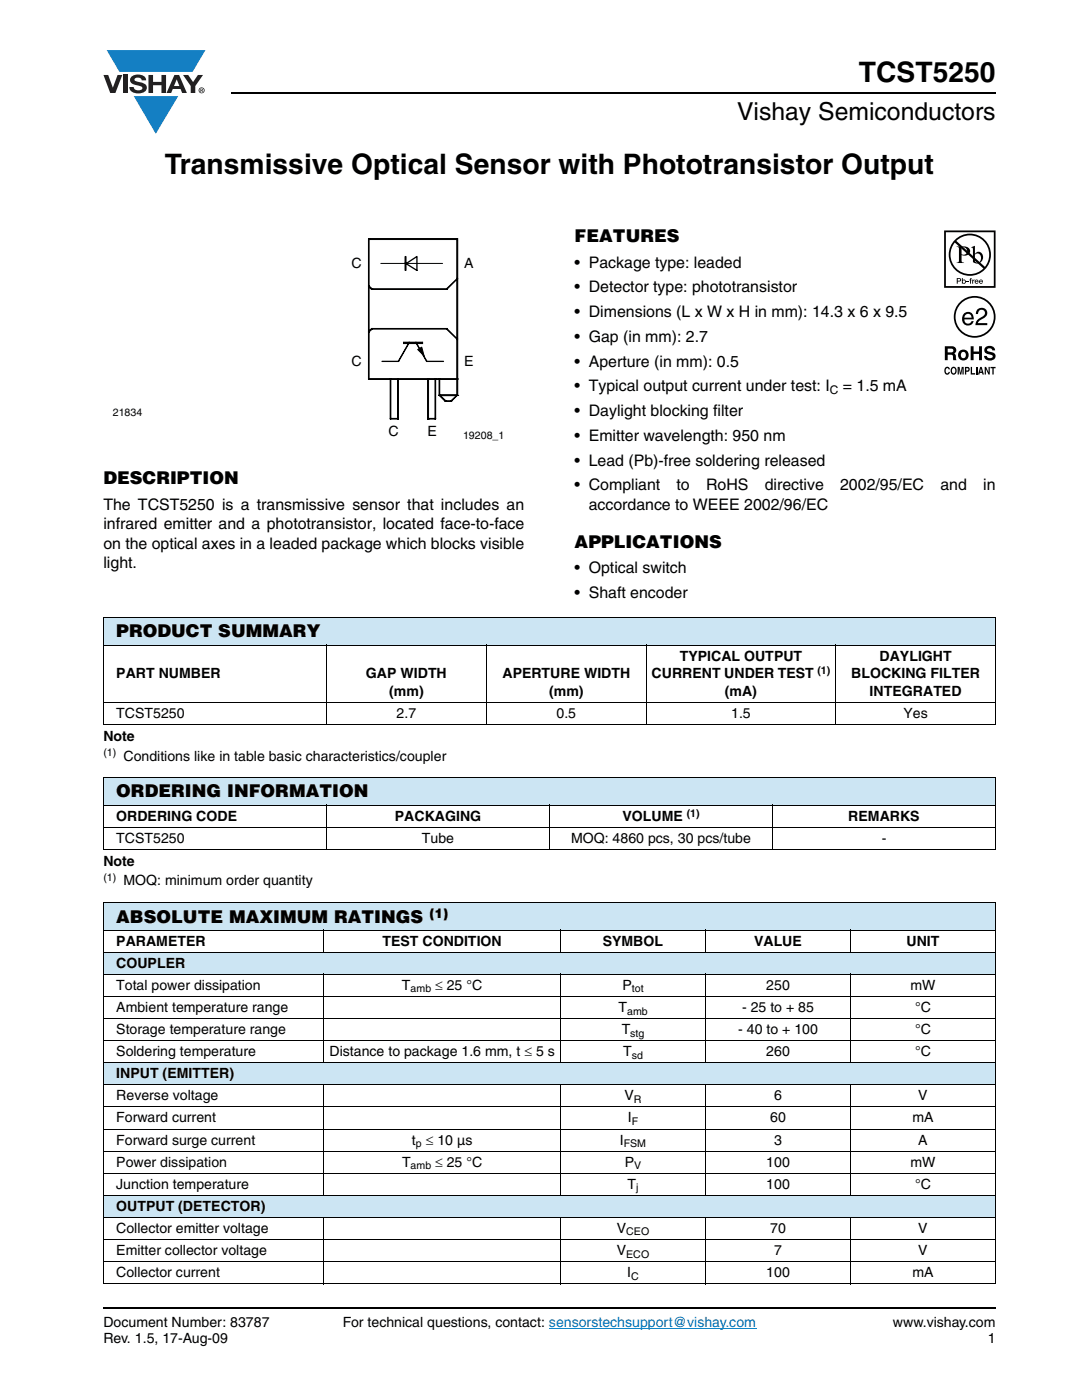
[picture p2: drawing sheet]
<svg xmlns="http://www.w3.org/2000/svg" width="216mm" height="279mm" viewBox="0 0 216 279" stroke-linecap="round" stroke-linejoin="round" font-family="sans-serif">
<g fill="#147fc3">
<path d="M21.3 10h19.7l-2.6 4.4h-3.8h-10.8z"/>
<path d="M26.7 19.2h8.9l-4.5 7.5z"/>
</g>
<g fill="#231f20">
<path d="M20.6 15h1l.9 2.5 1-2.5h.9l-1.4 3.6h-1z"/>
<path d="M24.6 15h.9v3.6h-.9z"/>
<path d="M26.3 15.3a2.1 2.1 0 0 1 2.8 .3l.1 .4h-.9a.79 .79 0 0 0-.7-.5 .79 .79 0 0 0-.8 .4l.3 .3 1 .2a1.08 1.08 0 0 1 1.2 1.1 1.08 1.08 0 0 1-1.1 1.1 1.73 1.73 0 0 1-2.4-1.2h.9a.96 .96 0 0 0 .8 .6 .96 .96 0 0 0 .9-.4 1.31 1.31 0 0 0-1.2-.6 1.03 1.03 0 0 1-1.1-.6 1.03 1.03 0 0 1 .2-1.1z"/>
<path d="M29.6 15h.9v1.3h1.7v-1.3h.9v3.6h-.9v-1.6h-1.7v1.6h-.9z"/>
<path d="M36.5 15h1.1l.9 1.4 1-1.4h1l-1.5 2.2v1.4h-.9v-1.4z"/>
<path d="M35.3 15.8l.5 1.4h-1.1zM34.8 15l-1.6 3.6h1l.3-.8h1.5l.3 .8h1l-1.6-3.6z"/>
<path d="M39.8 18a.46 .46 0 0 1 .9 0 .46 .46 0 0 1-.9 0zM39.6 18a.6 .6 0 0 0 1.2 0 .6 .6 0 0 0-1.2 0z"/>
<path d="M40.1 17.8h.2v.2h-.2zM40 17.7v.7h.1v-.3l.4 .3-.2-.3 .2-.2-.1-.2z"/>
</g>
<path d="M109.5 265.1h41.4" fill="none" stroke="#007ec4" stroke-width=".2"/>
<path d="M46.1 18.6h152.5M20.6 261h178" fill="none" stroke="#000" stroke-width=".36"/>
<path d="M70.1 47.5h30.5v40.5h-30.5z" fill="#fff"/>
<g fill="none" stroke="#000" stroke-width=".2">
<path d="M73.5 47.8h.2v27.8h-.2zM73.5 57h.2l-.2 .2zM73.5 47.7h.2M73.5 47.7h.1M73.5 57.1h.1M73.6 47.6v.2zM73.6 47.6v.2M73.7 47.6h17.4v.2h-17.4zM73.7 57.1l.5 .5-.1 .1-.5-.5zM73.7 47.7h.1M74.1 57.6l.1 .2zM74.1 57.6v.2"/>
<path d="M74.2 57.7v.1M74.2 57.8h.1M74.2 57.7h.1M74.3 57.6h14.8v.2h-14.8zM80.8 51.2h.2v2.8h-.2zM80.9 51.2v2.8M89.1 57.6l.1 .2zM89.1 57.7h.1M89.2 57.6l2-1.9-2 2zM89.2 57.6v.2zM89.2 57.6v.2M91.1 47.8h.2v27.8h-.2z"/>
<path d="M91.2 55.5l.1 .2zM91.2 47.6l.1 .1zM91.2 47.6l.1 .1-.1 .1zM91.2 55.6h.1M91.3 47.7h.1M73.5 66.2l.2 .1zM73.5 75.6l.2 .1zM73.5 75.6h.2M73.6 66.1l.5-.5 .1 .2-.5 .4zM73.6 75.6v.1M73.7 75.6h17.4v.1h-17.4zM74.1 65.6l.1 .1z"/>
<path d="M74.1 65.6v.1M74.2 65.6h.1M74.3 65.6h14.8v.1h-14.8zM77.9 75.7h.1v7.8h-.1zM77.9 75.6h.1zM79.3 75.7h.2v7.8h-.2zM79.3 75.6h.2zM81.6 68.3l-2.1 3.8zM83 68.3l2.1 3.8zM83.3 69.8l.9-.5 .4 1.7zM85.3 75.7h.2v7.8h-.2zM85.4 75.6h.1z"/>
<path d="M85.4 75.6h.1M86.8 75.7h.1v7.8h-.1zM86.8 75.6h.1zM87.6 75.7h.1v3.1h-.1zM87.6 75.6h.1zM87.6 78.9h.1M87.7 78.9h.1M87.7 75.6h.1M87.7 79l.1-.1 1.1 1-.1 .1zM87.7 78.8l-.1 .1M87.7 78.8h.1M87.7 78.8v.1"/>
<path d="M87.7 78.8h3.4v.2h-3.4zM88.8 80l.1 .1zM89 80h1v.1h-1zM89 80l-.2 .1zM89.1 65.6h.1l-.1 .1zM89.2 65.6v.1zM89.2 65.6l1.9 2.1-1.9-1.9zM89.2 65.6v.1M90 80l.1 .1zM90 79.9l1.2-.9-1.1 1zM90.1 80v.1M91.1 75.7h.2v3.1h-.2z"/>
<path d="M91.1 75.6h.2M91.2 67.7h.1l-.1 .1zM91.2 75.6h.1h-.1M91.2 75.6h.1M91.2 78.8l.1 .1-.1 .1zM91.2 75.6v.1M91.2 75.7h.1M91.2 75.6h.1l-.1 .1M91.2 75.6h.1l-.1 .1zM91.2 78.9h.1M91.3 67.7h.1M91.3 75.6v.1"/>
<path d="M91.3 78.8v.1M91.3 78.9h.1M77.9 83.5v.1zM77.9 83.6h.1zM78 83.5h1.3v.1h-1.3zM79.4 83.5l.1 .1zM79.4 83.5v.1M85.3 83.6h.2zM85.4 83.5h.1M85.4 83.5v.1M85.4 83.6h.1M85.5 83.5h1.3v.1h-1.3z"/>
<path d="M86.8 83.6h.1zM86.9 83.5v.1zM86.9 83.5v.1M88.8 80h.2"/>
</g>
<g fill="#000">
<path d="M83.3 69.8l.9-.5 .4 1.7z"/>
<path d="M81.6 68.3l-2.1 3.8z" fill-rule="evenodd"/>
<path d="M83 68.3l2.1 3.8z" fill-rule="evenodd"/>
<path d="M80.4 68.2h4v.5l-.2-.1v-.3h.2h-3.8v.2h3.8l-.2 .1 .2 .1h-4z" fill-rule="evenodd"/>
</g>
<path d="M80.6 68.4h3.8" fill="none" stroke="#000" stroke-width=".34"/>
<path d="M81 52.6l2.2-1.4v2.8z" fill="#fff"/>
<path d="M80.8 52.5h.1M81 51.2v2.8M81 52.6l2.2-1.4v2.8zM76.2 72.1h3.3M85.1 72.1h3.4" fill="none" stroke="#000" stroke-width=".26"/>
<path d="M76 52.6h12.3" fill="none" stroke="#000" stroke-width=".2"/>
<g fill="#fff">
<path d="M21.8 48.9h43.2v38.8h-43.2z"/>
<path d="M188.4 46h10.2v28.8h-10.2z"/>
</g>
<g fill="#000">
<path d="M192.9 56.1h.4v.2h-.4zM193.6 55.5h.3l-.2 .2 .2 .1v.1h-.2v.7h-.1v-.7h-.2zM194 55.8h.2v.2l.3-.2v.2h-.3v.6h-.2zM188.6 73.4l.4-.2 .3 .1 .2 .4-.6-.2a.66 .66 0 0 0 .1 1l.3-.3h.2a.54 .54 0 0 1-.4 .6 .54 .54 0 0 1-.6-.5zM191.1 73.2h.4l.2 1.2 .2-1.2h.4v1.5h-.3v-1.2l-.2 1.2h-.2l-.3-1.2v1.2h-.2zM193.7 73.2h.3v1.3h.6v.2h-.9zM193.7 69.1h.6v1.1h1.1v-1.1h.5v2.8h-.5v-1.3h-1.1v1.3h-.6zM195 61.7a1.13 1.13 0 0 1 1.9 .3 1.13 1.13 0 0 1-.8 1.6 1.39 1.39 0 0 0-1 .9h1.9v.4h-2.4a2.07 2.07 0 0 1 1.6-1.8 .69 .69 0 0 0 0-1.2 .69 .69 0 0 0-1 .5v.3h-.5zM194.7 73.2h.3v1.5h-.3zM196.7 69.2a1.15 1.15 0 0 1 1.9 .7h-.6v-.1a.68 .68 0 0 0-1-.2v.4l.2 .1a1.29 1.29 0 0 1 1.5 .9 1.17 1.17 0 0 1-1.2 1 1.17 1.17 0 0 1-1.1-1h.5l.1 .2a.67 .67 0 0 0 1.1-.1l-.3-.3-.5-.1a.82 .82 0 0 1-.9-.5 .82 .82 0 0 1 .3-1zM196.5 73.2h.3l.5 1.1v-1.1h.2v1.5h-.3l-.5-1v1h-.2zM197.6 73.2h1.1v.3h-.4v1.2h-.3v-1.2h-.4z"/>
<path d="M190.8 48.1a3.9 3.9 0 0 1 5.3-.1 3.9 3.9 0 0 1 .4 5.3zM190.5 48.4l5.7 5.2a3.9 3.9 0 0 1-5.3 .1 3.9 3.9 0 0 1-.4-5.3zM189.3 50.8a4.2 4.2 0 0 0 8.4 0 4.2 4.2 0 0 0-8.4 0z"/>
<path d="M191.1 55.7v.3h.4v-.3zM190.9 55.5l.7 .1 .2 .2-.2 .3-.5 .1v.4h-.2z"/>
<path d="M191.9 49.4v1.3a.75 .75 0 0 0 1.1-.6 .75 .75 0 0 0-1.1-.7zM190.9 49.2a2.81 2.81 0 0 1 2.4 .3 .97 .97 0 0 1 0 1.2 .97 .97 0 0 1-1.2 .3l-.2-.1v1.1v.2l.5 .3h-1.5l.3-.1 .1-.4v-2.3v-.3z"/>
<path d="M192.1 56.2a.26 .26 0 0 0 .5 0 .26 .26 0 0 0-.5 0zM191.9 55.5h.2v.4a.38 .38 0 0 1 .5 .1 .38 .38 0 0 1 0 .5 .38 .38 0 0 1-.5 0l-.2 .1z"/>
<path d="M194.5 50.8v1.4l.2 .1a.72 .72 0 0 0 .8 0 .72 .72 0 0 0 .3-.8 .72 .72 0 0 0-.4-.8 .72 .72 0 0 0-.9 .1zM193.8 49.4l.7-.3v1.6a.89 .89 0 0 1 1.1-.4 .89 .89 0 0 1 .6 1 1.23 1.23 0 0 1-.7 1.2 1.23 1.23 0 0 1-1.4-.2v-2.7z"/>
<path d="M194.7 56v.1h.4l-.2-.2zM194.7 55.8l.4 .1 .2 .4h-.6v.1h.5a.42 .42 0 0 1-.6 .1 .42 .42 0 0 1 .1-.7z"/>
<path d="M195.6 56l-.1 .1h.4l-.2-.2zM195.5 55.8l.5 .1 .1 .4h-.6l.1 .1h.5a.42 .42 0 0 1-.7 .1 .42 .42 0 0 1 .1-.7z"/>
<path d="M188.7 46.3h9.6v10.8h-9.6zM188.4 46v11.4h10.3v-11.4z"/>
<path d="M189.1 69.6v.7h.9a.39 .39 0 0 0 .1-.7zM188.5 69.1h1.4a.79 .79 0 0 1 .8 .4 .79 .79 0 0 1-.1 .9l-.2 .2a.98 .98 0 0 1 .4 1.1l.1 .2h-.7l-.2-1.1h-.9v1.1h-.6z"/>
<path d="M190.1 73.5a.64 .64 0 0 0 .2 1h.1a.64 .64 0 0 0-.1-1zM189.9 73.3l.2-.1a.56 .56 0 0 1 .7 .4 .82 .82 0 0 1-.5 1.2h-.2a.89 .89 0 0 1-.2-1.5z"/>
<path d="M190.7 63.2a3.8 3.8 0 0 1 7.6 0 3.8 3.8 0 0 1-7.6 0zM190.3 63.2a4.2 4.2 0 0 0 8.4 0 4.2 4.2 0 0 0-8.4 0z"/>
<path d="M192 70.3a.63 .63 0 0 0-.3 .8 .63 .63 0 0 0 .8 .3 .63 .63 0 0 0 .2-.8 .63 .63 0 0 0-.7-.3zM191.2 70.9a1.09 1.09 0 0 1 2.1 0 1.09 1.09 0 0 1-2.1 0z"/>
<path d="M192.8 73.5v.4l.4-.1v-.3zM192.5 73.2h.6a.5 .5 0 0 1 .4 .5 .5 .5 0 0 1-.4 .5h-.3v.5h-.3z"/>
<path d="M192.6 62.9l-.2 .5h1.5a.7 .7 0 0 0-.5-.7 .7 .7 0 0 0-.8 .2zM192.4 62.5a1.18 1.18 0 0 1 1.4-.1 1.18 1.18 0 0 1 .5 1.3h-1.9a.73 .73 0 0 0 .6 .9 .73 .73 0 0 0 .8-.5h.5a1.21 1.21 0 0 1-1.6 .8 1.21 1.21 0 0 1-.7-1.7z"/>
<path d="M195.7 73.6l-.1 .6h.3zM195.6 73.2h.3l.4 1.5h-.3v-.3h-.5l-.1 .3h-.3z"/>
</g>
<path d="M20.6 123.3h178v5.5h-178z" fill="#cce5f3"/>
<g fill="#fff">
<path d="M20.6 128.8h44.6v11.4h-44.6z"/>
<path d="M65.2 128.8h31.8v11.4h-31.8z"/>
<path d="M97 128.8h32v11.4h-32z"/>
<path d="M129 128.8h37.8v11.4h-37.8z"/>
<path d="M166.8 128.8h31.8v11.4h-31.8z"/>
</g>
<path d="M20.6 155.2h178v5.5h-178z" fill="#cce5f3"/>
<g fill="#fff">
<path d="M20.6 160.7h44.6v4.4h-44.6z"/>
<path d="M65.2 160.7h44.4v4.4h-44.4z"/>
<path d="M109.6 160.7h44.6v4.4h-44.6z"/>
<path d="M154.2 160.7h44.4v4.4h-44.4z"/>
</g>
<g fill="#cce5f3">
<path d="M20.6 180.1h178v5.5h-178z"/>
<path d="M20.6 190h178v4.4h-178z"/>
<path d="M20.6 212.1h178v4.4h-178z"/>
<path d="M20.6 238.5h178v4.5h-178z"/>
</g>
<g fill="none" stroke="#000" stroke-width=".2">
<path d="M20.6 123.3h178.1M20.6 128.8h178.1M20.6 123.3v21.2M65.2 128.7v16M97 128.7v16M129 128.7v16M166.8 128.7v16M198.6 123.3v21.2M20.6 140.2h178.1M20.6 144.6h178.1M20.6 155.2h178.1M20.6 155.3v14.1"/>
<path d="M198.6 155.3v14.1M20.6 160.7h178.1M20.6 165.1h178.1M20.6 169.5h178.1M65.2 160.6v9M109.6 160.6v9M154.2 160.6v9M20.6 180.1h178.1M20.6 185.6h178.1M20.6 190h178.1M20.6 194.4h178.1M20.6 198.9h178.1"/>
<path d="M20.6 180.2v75.9M64.6 185.5v4.6M64.6 194.4v17.8M111.9 185.5v4.6M111.9 194.4v17.8M140.8 185.5v4.6M140.8 194.4v17.8M169.7 185.5v4.6M169.7 194.4v17.8M198.6 180.2v75.9M20.6 203.3h178.1M20.6 207.7h178.1"/>
<path d="M20.6 212.1h178.1M20.6 216.5h178.1M64.6 216.4v22.2M111.9 216.4v22.2M140.8 216.4v22.2M169.7 216.4v22.2M20.6 220.9h178.1M20.6 225.3h178.1M20.6 229.7h178.1M20.6 234.1h178.1M20.6 238.5h178.1M20.6 243h178.1"/>
<path d="M20.6 247.4h178.1M20.6 251.8h178.1M20.6 256.2h178.1M64.6 242.9v13.4M111.9 242.9v13.4M140.8 242.9v13.4M169.7 242.9v13.4"/>
</g>
<g font-size="5.6">
<text x="171.4" y="16.4">TCST5250</text>
<text x="32.9" y="34.8">Transmissive Optical Sensor with Phototransistor Output</text>
</g>
<text font-size="4.9" x="147.1" y="24">Vishay Semiconductors</text>
<g font-size="3.5">
<text x="114.7" y="48.3">FEATURES</text>
<text x="20.6" y="96.7">DESCRIPTION</text>
<text x="114.7" y="109.4">APPLICATIONS</text>
<text x="23.2" y="127.2">PRODUCT SUMMARY</text>
<text x="23.2" y="159">ORDERING INFORMATION</text>
<text x="23.2" y="184.2">ABSOLUTE MAXIMUM RATINGS</text>
</g>
<g font-size="3.2">
<text x="114.7" y="53.4">• Package type: leaded</text>
<text x="114.7" y="58.3">• Detector type: phototransistor</text>
<text x="114.7" y="63.3">• Dimensions (L x W x H in mm): 14.3 x 6 x 9.5</text>
<text x="114.7" y="68.2">• Gap (in mm): 2.7</text>
<text x="114.7" y="73.2">• Aperture (in mm): 0.5</text>
<text x="114.7" y="78.1">• Typical output current under test: I</text>
<text x="114.7" y="83">• Daylight blocking filter</text>
<text x="168.2" y="78.1">= 1.5 mA</text>
<text x="114.7" y="88">• Emitter wavelength: 950 nm</text>
<text x="114.7" y="92.9">• Lead (Pb)-free soldering released</text>
<text x="20.6" y="101.7">The TCST5250 is a transmissive sensor that includes an</text>
<text x="114.7" y="97.9">• Compliant</text>
<text x="117.5" y="101.7">accordance to WEEE 2002/96/EC</text>
<text x="135" y="97.9">to</text>
<text x="140.9" y="97.9">RoHS</text>
<text x="152.6" y="97.9">directive</text>
<text x="167.6" y="97.9">2002/95/EC</text>
<text x="187.7" y="97.9">and</text>
<text x="196.2" y="97.9">in</text>
<text x="20.6" y="105.6">infrared emitter and a phototransistor, located face-to-face</text>
<text x="20.6" y="109.5">on the optical axes in a leaded package which blocks visible</text>
<text x="20.6" y="113.4">light.</text>
<text x="114.7" y="114.4">• Optical switch</text>
<text x="114.7" y="119.4">• Shaft encoder</text>
</g>
<g font-size="2.8">
<text x="70.1" y="53.5">C</text>
<text x="92.6" y="53.5">A</text>
<text x="70.1" y="73.1">C</text>
<text x="92.6" y="73.1">E</text>
<text x="77.5" y="87.1">C</text>
<text x="85.3" y="87.1">E</text>
<text x="135.6" y="131.9">TYPICAL OUTPUT</text>
<text x="175.5" y="131.9">DAYLIGHT</text>
<text x="23.2" y="135.4">PART NUMBER</text>
<text x="73" y="135.4">GAP WIDTH</text>
<text x="100.2" y="135.4">APERTURE WIDTH</text>
<text x="130" y="135.4">CURRENT UNDER TEST</text>
<text x="169.8" y="135.4">BLOCKING FILTER</text>
<text x="23.2" y="143.3">TCST5250</text>
<text x="77.7" y="138.9">(mm)</text>
<text x="79.1" y="143.3">2.7</text>
<text x="109.6" y="138.9">(mm)</text>
<text x="111" y="143.3">0.5</text>
<text x="144.7" y="138.9">(mA)</text>
<text x="145.9" y="143.3">1.5</text>
<text x="173.5" y="138.9">INTEGRATED</text>
<text x="180.3" y="143.3">Yes</text>
<text x="20.6" y="147.9">Note</text>
<text x="24.6" y="151.8">Conditions like in table basic characteristics/coupler</text>
<text x="23.2" y="163.8">ORDERING CODE</text>
<text x="78.8" y="163.8">PACKAGING</text>
<text x="124.2" y="163.8">VOLUME</text>
<text x="169.3" y="163.8">REMARKS</text>
<text x="20.6" y="172.8">Note</text>
<text x="23.2" y="168.3">TCST5250</text>
<text x="84.2" y="168.3">Tube</text>
<text x="113.9" y="168.3">MOQ: 4860 pcs, 30 pcs/tube</text>
<text x="175.9" y="168.3">-</text>
<text x="24.6" y="176.7">MOQ: minimum order quantity</text>
<text x="23.2" y="188.7">PARAMETER</text>
<text x="76.3" y="188.7">TEST CONDITION</text>
<text x="120.3" y="188.7">SYMBOL</text>
<text x="150.5" y="188.7">VALUE</text>
<text x="180.9" y="188.7">UNIT</text>
<text x="23.2" y="193.1">COUPLER</text>
<text x="23.2" y="197.5">Total power dissipation</text>
<text x="80.2" y="197.5">T</text>
<text x="86.8" y="197.5">≤ 25 °C</text>
<text x="124.2" y="197.5">P</text>
<text x="152.9" y="197.5">250</text>
<text x="181.7" y="197.5">mW</text>
<text x="23.2" y="202">Ambient temperature range</text>
<text x="123.4" y="202">T</text>
<text x="148.1" y="202">- 25 to + 85</text>
<text x="182.6" y="202">°C</text>
<text x="23.2" y="206.4">Storage temperature range</text>
<text x="124.1" y="206.4">T</text>
<text x="147.3" y="206.4">- 40 to + 100</text>
<text x="182.6" y="206.4">°C</text>
<text x="23.2" y="215.2">INPUT (EMITTER)</text>
<text x="23.2" y="210.8">Soldering temperature</text>
<text x="65.7" y="210.8">Distance to package 1.6 mm, t ≤ 5 s</text>
<text x="124.4" y="210.8">T</text>
<text x="152.9" y="210.8">260</text>
<text x="182.6" y="210.8">°C</text>
<text x="23.2" y="219.6">Reverse voltage</text>
<text x="124.6" y="219.6">V</text>
<text x="154.5" y="219.6">6</text>
<text x="183.2" y="219.6">V</text>
<text x="23.2" y="224">Forward current</text>
<text x="125.3" y="224">I</text>
<text x="153.7" y="224">60</text>
<text x="182.1" y="224">mA</text>
<text x="23.2" y="232.8">Power dissipation</text>
<text x="23.2" y="228.4">Forward surge current</text>
<text x="80.2" y="232.8">T</text>
<text x="82.2" y="228.4">t</text>
<text x="85" y="228.4">≤ 10 µs</text>
<text x="86.8" y="232.8">≤ 25 °C</text>
<text x="123.7" y="228.4">I</text>
<text x="124.7" y="232.8">P</text>
<text x="152.9" y="232.8">100</text>
<text x="154.5" y="228.4">3</text>
<text x="181.7" y="232.8">mW</text>
<text x="183.2" y="228.4">A</text>
<text x="23.2" y="237.2">Junction temperature</text>
<text x="125.2" y="237.2">T</text>
<text x="152.9" y="237.2">100</text>
<text x="182.6" y="237.2">°C</text>
<text x="23.2" y="241.7">OUTPUT (DETECTOR)</text>
<text x="23.2" y="250.5">Emitter collector voltage</text>
<text x="23.2" y="246.1">Collector emitter voltage</text>
<text x="123.1" y="250.5">V</text>
<text x="123.1" y="246.1">V</text>
<text x="153.7" y="246.1">70</text>
<text x="154.5" y="250.5">7</text>
<text x="183.2" y="250.5">V</text>
<text x="183.2" y="246.1">V</text>
<text x="23.2" y="254.9">Collector current</text>
<text x="125.2" y="254.9">I</text>
<text x="152.9" y="254.9">100</text>
<text x="182.1" y="254.9">mA</text>
<text x="20.6" y="264.9">Document Number: 83787</text>
<text x="20.6" y="268.1">Rev. 1.5, 17-Aug-09</text>
<text x="68.4" y="264.9">For technical questions, contact: sensorstechsupport@vishay.com</text>
<text x="178.2" y="264.9">www.vishay.com</text>
<text x="197.1" y="268.1">1</text>
</g>
<text font-size="2.6" x="85.7" y="183.2">(1)</text>
<text font-size="2.4" x="165.6" y="78.7">C</text>
<text font-size="2.1" fill="#040503" x="22.5" y="83">21834</text>
<g font-size="2.1">
<text x="92.4" y="87.5">19208_1</text>
<text x="163.1" y="134.6">(1)</text>
<text x="20.6" y="151">(1)</text>
<text x="137" y="163">(1)</text>
<text x="20.6" y="175.9">(1)</text>
<text x="81.9" y="198.1">amb</text>
<text x="125.1" y="202.5">amb</text>
<text x="126.1" y="198.1">tot</text>
<text x="125.8" y="206.9">stg</text>
<text x="126.1" y="211.3">sd</text>
<text x="126.5" y="220.1">R</text>
<text x="126.1" y="224.5">F</text>
<text x="81.9" y="233.3">amb</text>
<text x="83" y="228.9">p</text>
<text x="124.5" y="228.9">FSM</text>
<text x="126.6" y="233.3">V</text>
<text x="127" y="237.7">j</text>
<text x="125" y="246.6">CEO</text>
<text x="125" y="251">ECO</text>
<text x="126" y="255.4">C</text>
</g>
</svg>
